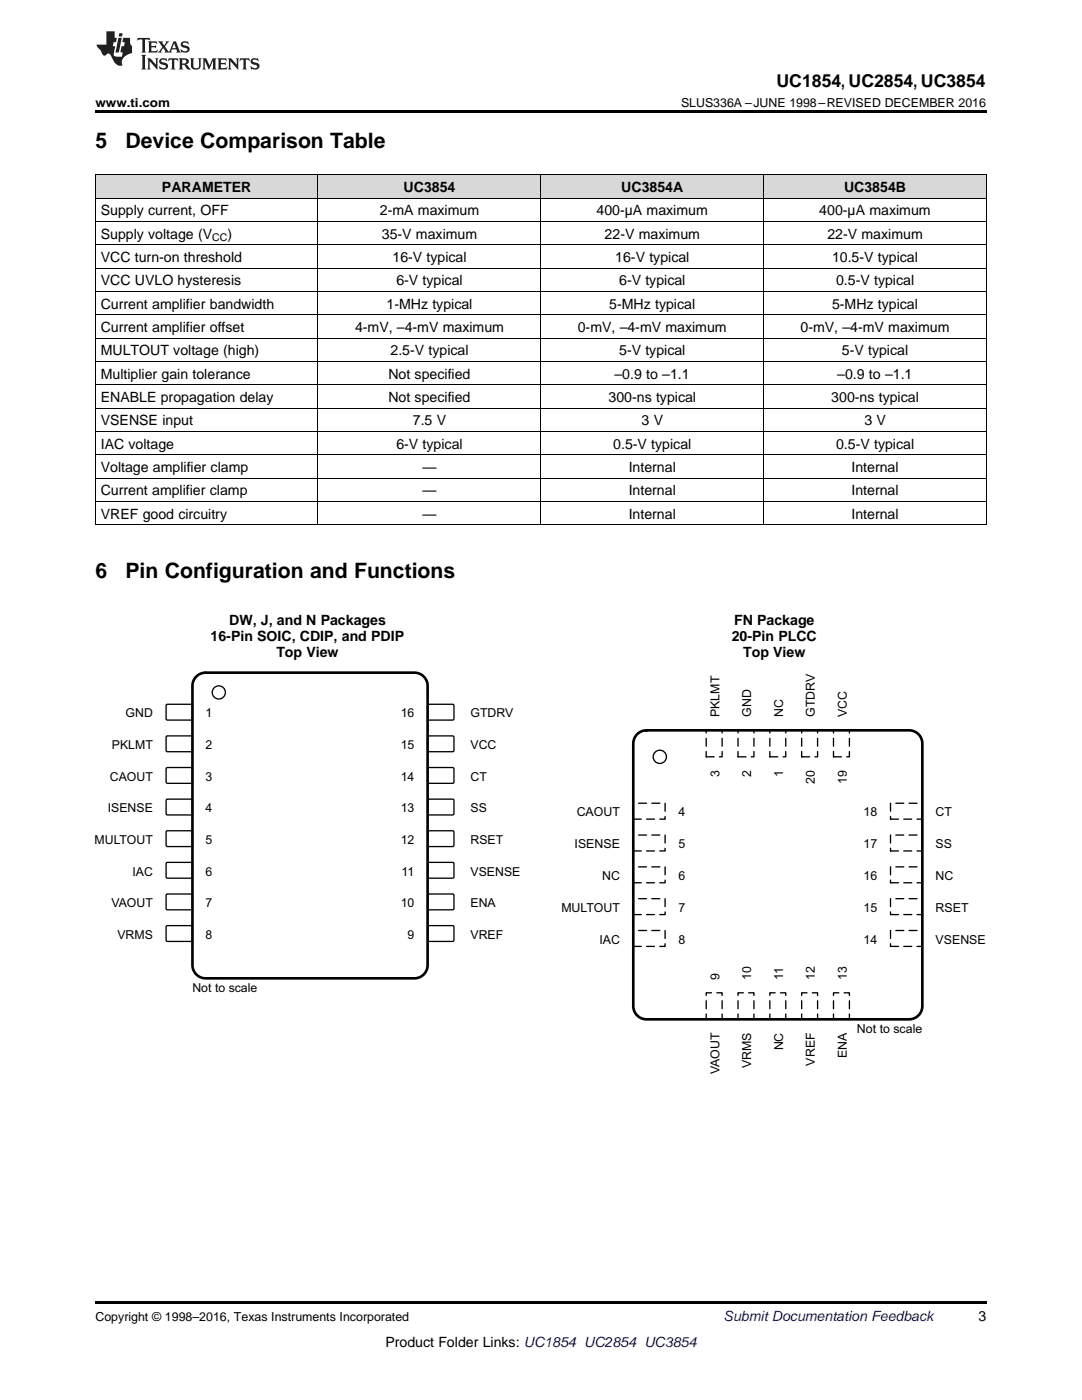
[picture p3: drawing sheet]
<svg xmlns="http://www.w3.org/2000/svg" width="216mm" height="279mm" viewBox="0 0 216 279" stroke-linecap="round" stroke-linejoin="round" font-family="sans-serif">
<g fill="#d8d8d8">
<path d="M19 34.9h44.5v4.7h-44.5z"/>
<path d="M63.5 34.9h44.4v4.7h-44.4z"/>
<path d="M107.9 34.9h44.5v4.7h-44.5z"/>
<path d="M152.4 34.9h44.4v4.7h-44.4z"/>
</g>
<path d="M19 259.7h177.8v.5h-177.8z" fill="#000"/>
<path d="M126.4 160.3h6.3v3.2h-6.3z" fill-rule="evenodd" fill="#fff"/>
<path d="M126.4 160.3h6.3v3.2h-6.3z" fill="none" stroke="#000" stroke-width=".26" stroke-dasharray="1.6 1.1"/>
<path d="M126.4 166.7h6.3v3.1h-6.3z" fill-rule="evenodd" fill="#fff"/>
<path d="M126.4 166.7h6.3v3.1h-6.3z" fill="none" stroke="#000" stroke-width=".26" stroke-dasharray="1.6 1.1"/>
<path d="M126.4 173h6.3v3.2h-6.3z" fill-rule="evenodd" fill="#fff"/>
<path d="M126.4 173h6.3v3.2h-6.3z" fill="none" stroke="#000" stroke-width=".26" stroke-dasharray="1.6 1.1"/>
<path d="M126.4 179.4h6.3v3.1h-6.3z" fill-rule="evenodd" fill="#fff"/>
<path d="M126.4 179.4h6.3v3.1h-6.3z" fill="none" stroke="#000" stroke-width=".26" stroke-dasharray="1.6 1.1"/>
<path d="M126.4 185.7h6.3v3.2h-6.3z" fill-rule="evenodd" fill="#fff"/>
<path d="M126.4 185.7h6.3v3.2h-6.3z" fill="none" stroke="#000" stroke-width=".26" stroke-dasharray="1.6 1.1"/>
<path d="M140.9 198.1h3.2v5.3h-3.2z" fill-rule="evenodd" fill="#fff"/>
<path d="M140.9 198.1h3.2v5.3h-3.2z" fill="none" stroke="#000" stroke-width=".26" stroke-dasharray="1.6 1.1"/>
<path d="M147.3 198.1h3.1v5.3h-3.1z" fill-rule="evenodd" fill="#fff"/>
<path d="M147.3 198.1h3.1v5.3h-3.1z" fill="none" stroke="#000" stroke-width=".26" stroke-dasharray="1.6 1.1"/>
<path d="M153.6 198.1h3.2v5.3h-3.2z" fill-rule="evenodd" fill="#fff"/>
<path d="M153.6 198.1h3.2v5.3h-3.2z" fill="none" stroke="#000" stroke-width=".26" stroke-dasharray="1.6 1.1"/>
<path d="M160 198.1h3.1v5.3h-3.1z" fill-rule="evenodd" fill="#fff"/>
<path d="M160 198.1h3.1v5.3h-3.1z" fill="none" stroke="#000" stroke-width=".26" stroke-dasharray="1.6 1.1"/>
<path d="M166.3 198.1h3.2v5.3h-3.2z" fill-rule="evenodd" fill="#fff"/>
<path d="M166.3 198.1h3.2v5.3h-3.2z" fill="none" stroke="#000" stroke-width=".26" stroke-dasharray="1.6 1.1"/>
<path d="M177.7 185.7h6.3v3.2h-6.3z" fill-rule="evenodd" fill="#fff"/>
<path d="M177.7 185.7h6.3v3.2h-6.3z" fill="none" stroke="#000" stroke-width=".26" stroke-dasharray="1.6 1.1"/>
<path d="M177.7 179.4h6.3v3.1h-6.3z" fill-rule="evenodd" fill="#fff"/>
<path d="M177.7 179.4h6.3v3.1h-6.3z" fill="none" stroke="#000" stroke-width=".26" stroke-dasharray="1.6 1.1"/>
<path d="M177.7 173h6.3v3.2h-6.3z" fill-rule="evenodd" fill="#fff"/>
<path d="M177.7 173h6.3v3.2h-6.3z" fill="none" stroke="#000" stroke-width=".26" stroke-dasharray="1.6 1.1"/>
<path d="M177.7 166.7h6.3v3.1h-6.3z" fill-rule="evenodd" fill="#fff"/>
<path d="M177.7 166.7h6.3v3.1h-6.3z" fill="none" stroke="#000" stroke-width=".26" stroke-dasharray="1.6 1.1"/>
<path d="M177.7 160.3h6.3v3.2h-6.3z" fill-rule="evenodd" fill="#fff"/>
<path d="M177.7 160.3h6.3v3.2h-6.3z" fill="none" stroke="#000" stroke-width=".26" stroke-dasharray="1.6 1.1"/>
<path d="M166.3 145.7h3.2v5.3h-3.2z" fill-rule="evenodd" fill="#fff"/>
<path d="M166.3 145.7h3.2v5.3h-3.2z" fill="none" stroke="#000" stroke-width=".26" stroke-dasharray="1.6 1.1"/>
<path d="M160 145.7h3.1v5.3h-3.1z" fill-rule="evenodd" fill="#fff"/>
<path d="M160 145.7h3.1v5.3h-3.1z" fill="none" stroke="#000" stroke-width=".26" stroke-dasharray="1.6 1.1"/>
<path d="M153.6 145.7h3.2v5.3h-3.2z" fill-rule="evenodd" fill="#fff"/>
<path d="M153.6 145.7h3.2v5.3h-3.2z" fill="none" stroke="#000" stroke-width=".26" stroke-dasharray="1.6 1.1"/>
<path d="M147.3 145.7h3.1v5.3h-3.1z" fill-rule="evenodd" fill="#fff"/>
<path d="M147.3 145.7h3.1v5.3h-3.1z" fill="none" stroke="#000" stroke-width=".26" stroke-dasharray="1.6 1.1"/>
<path d="M140.9 145.7h3.2v5.3h-3.2z" fill-rule="evenodd" fill="#fff"/>
<path d="M140.9 145.7h3.2v5.3h-3.2z" fill="none" stroke="#000" stroke-width=".26" stroke-dasharray="1.6 1.1"/>
<circle cx="131.7" cy="151" r="1.32" fill="none" stroke="#000" stroke-width=".26"/>
<path d="M126.9 146.7a2.64 2.64 0 0 1 2.1-1h52.4a2.65 2.65 0 0 1 2.6 2.7v52.4a2.65 2.65 0 0 1-2.6 2.6h-52.4a2.65 2.65 0 0 1-2.6-2.6v-52.4v-.6z" fill="none" stroke="#000" stroke-width=".53"/>
<path d="M33.2 140.7l.2-.1h4.9l.1 .2v2.8l-.3 .1h-4.8l-.2-.3z" fill-rule="evenodd" fill="#fff"/>
<path d="M33.2 140.7l.2-.1h4.9l.1 .2v2.8l-.3 .1h-4.8l-.2-.3z" fill="none" stroke="#000" stroke-width=".26"/>
<path d="M85.4 140.7l.2-.1h4.9l.1 .2-.1 2.8-.2 .1h-4.8l-.2-.3z" fill-rule="evenodd" fill="#fff"/>
<path d="M85.4 140.7l.2-.1h4.9l.1 .2-.1 2.8-.2 .1h-4.8l-.2-.3z" fill="none" stroke="#000" stroke-width=".26"/>
<path d="M33.2 147l.2-.1h4.9l.1 .2v2.8l-.3 .1h-4.8l-.2-.2z" fill-rule="evenodd" fill="#fff"/>
<path d="M33.2 147l.2-.1h4.9l.1 .2v2.8l-.3 .1h-4.8l-.2-.2z" fill="none" stroke="#000" stroke-width=".26"/>
<path d="M85.4 147l.2-.1h4.9l.1 .2-.1 2.8-.2 .1h-4.8l-.2-.2z" fill-rule="evenodd" fill="#fff"/>
<path d="M85.4 147l.2-.1h4.9l.1 .2-.1 2.8-.2 .1h-4.8l-.2-.2z" fill="none" stroke="#000" stroke-width=".26"/>
<path d="M33.2 153.3l.2-.1h4.9l.1 .2v2.8l-.3 .1h-4.8l-.2-.2z" fill-rule="evenodd" fill="#fff"/>
<path d="M33.2 153.3l.2-.1h4.9l.1 .2v2.8l-.3 .1h-4.8l-.2-.2z" fill="none" stroke="#000" stroke-width=".26"/>
<path d="M85.4 153.3l.2-.1h4.9l.1 .2-.1 2.8-.2 .1h-4.8l-.2-.2z" fill-rule="evenodd" fill="#fff"/>
<path d="M85.4 153.3l.2-.1h4.9l.1 .2-.1 2.8-.2 .1h-4.8l-.2-.2z" fill="none" stroke="#000" stroke-width=".26"/>
<path d="M33.2 159.6l.2-.1h4.9l.1 .2v2.8l-.3 .1h-4.8l-.2-.2z" fill-rule="evenodd" fill="#fff"/>
<path d="M33.2 159.6l.2-.1h4.9l.1 .2v2.8l-.3 .1h-4.8l-.2-.2z" fill="none" stroke="#000" stroke-width=".26"/>
<path d="M85.4 159.6l.2-.1h4.9l.1 .2-.1 2.8-.2 .1h-4.8l-.2-.2z" fill-rule="evenodd" fill="#fff"/>
<path d="M85.4 159.6l.2-.1h4.9l.1 .2-.1 2.8-.2 .1h-4.8l-.2-.2z" fill="none" stroke="#000" stroke-width=".26"/>
<path d="M33.2 165.9l.2-.1h4.9l.1 .3v2.7l-.3 .2-4.8-.1-.2-.2z" fill-rule="evenodd" fill="#fff"/>
<path d="M33.2 165.9l.2-.1h4.9l.1 .3v2.7l-.3 .2-4.8-.1-.2-.2z" fill="none" stroke="#000" stroke-width=".26"/>
<path d="M85.4 165.9l.2-.1h4.9l.1 .3-.1 2.7-.2 .2-4.8-.1-.2-.2z" fill-rule="evenodd" fill="#fff"/>
<path d="M85.4 165.9l.2-.1h4.9l.1 .3-.1 2.7-.2 .2-4.8-.1-.2-.2z" fill="none" stroke="#000" stroke-width=".26"/>
<path d="M33.2 172.2l.2-.1h4.9l.1 .3v2.7l-.3 .2-4.8-.1-.2-.2z" fill-rule="evenodd" fill="#fff"/>
<path d="M33.2 172.2l.2-.1h4.9l.1 .3v2.7l-.3 .2-4.8-.1-.2-.2z" fill="none" stroke="#000" stroke-width=".26"/>
<path d="M85.4 172.2l.2-.1h4.9l.1 .3-.1 2.7-.2 .2-4.8-.1-.2-.2z" fill-rule="evenodd" fill="#fff"/>
<path d="M85.4 172.2l.2-.1h4.9l.1 .3-.1 2.7-.2 .2-4.8-.1-.2-.2z" fill="none" stroke="#000" stroke-width=".26"/>
<path d="M33.2 178.5l.2-.1 4.9 .1 .1 .2v2.7l-.3 .2-4.8-.1-.2-.2z" fill-rule="evenodd" fill="#fff"/>
<path d="M33.2 178.5l.2-.1 4.9 .1 .1 .2v2.7l-.3 .2-4.8-.1-.2-.2z" fill="none" stroke="#000" stroke-width=".26"/>
<path d="M85.4 178.5l.2-.1 4.9 .1 .1 .2-.1 2.7-.2 .2-4.8-.1-.2-.2z" fill-rule="evenodd" fill="#fff"/>
<path d="M85.4 178.5l.2-.1 4.9 .1 .1 .2-.1 2.7-.2 .2-4.8-.1-.2-.2z" fill="none" stroke="#000" stroke-width=".26"/>
<path d="M33.2 184.9l.2-.2 4.9 .1 .1 .2v2.8l-.3 .1-4.8-.1-.2-.2z" fill-rule="evenodd" fill="#fff"/>
<path d="M33.2 184.9l.2-.2 4.9 .1 .1 .2v2.8l-.3 .1-4.8-.1-.2-.2z" fill="none" stroke="#000" stroke-width=".26"/>
<path d="M85.4 184.9l.2-.2 4.9 .1 .1 .2-.1 2.8-.2 .1-4.8-.1-.2-.2z" fill-rule="evenodd" fill="#fff"/>
<g fill="none" stroke="#000" stroke-width=".26">
<path d="M85.4 184.9l.2-.2 4.9 .1 .1 .2-.1 2.8-.2 .1-4.8-.1-.2-.2z"/>
<circle cx="43.7" cy="138.2" r="1.31"/>
</g>
<path d="M39 135.2a2.62 2.62 0 0 1 2-1h41.7a2.63 2.63 0 0 1 2.6 2.7v55.7a2.63 2.63 0 0 1-2.6 2.6h-41.7a2.63 2.63 0 0 1-2.6-2.6v-55.7l.1-.6z" fill="none" stroke="#000" stroke-width=".53"/>
<g fill="none" stroke="#000" stroke-width=".2">
<path d="M19 39.5h177.8M19 34.9h177.8M19.1 34.9v69.9M63.4 34.9v69.9M107.9 34.9v69.9M152.3 34.9v69.9M196.8 34.9v69.9M19 58.2h177.8M19 53.5h177.8M19 48.8h177.8M19 44.2h177.8M19 76.8h177.8"/>
<path d="M19 72.1h177.8M19 67.5h177.8M19 62.8h177.8M19 95.4h177.8M19 90.8h177.8M19 86.1h177.8M19 81.4h177.8M19 104.7h177.8M19 100.1h177.8"/>
</g>
<path d="M19 22h177.8v.5h-177.8zM19 104.7l.2 .1zM107.8 104.7l.1 .1zM152.3 104.7l.1 .1zM196.7 104.7l.1 .1z" fill="#000"/>
<g fill="#231f20">
<path d="M27.5 7.6l-.1 .5 .4-.2h.6v.1v2.1l-.2 .4h1l-.3-.4v-2.1l.1-.1h.5l.5 .2-.2-.5zM29.5 8.3l.2 .3v1.5l-.2 .4h1.8l.2-.6a1.04 1.04 0 0 1-1.3 .2v-.7h.6l.3 .2v-.6l-.3 .2h-.6v-.6l.8-.1 .4 .3-.2-.5zM31.5 8.3l.9 1.1-.9 1.1h.8l-.2-.2 .5-.7 .4 .7-.2 .2h1.5l-.1-.2 .1-.4h.9l.1 .4-.2 .2h1l-.3-.3-.7-1.9h-.5l-.9 2-.8-1 .9-1h-.8l.1 .3-.3 .5-.4-.6 .2-.2zM34.7 8.6l.4 1h-.7zM36.3 8.4a.63 .63 0 0 0-.2 .7 .63 .63 0 0 0 .6 .4l.6 .2 .1 .2a.75 .75 0 0 1-.7 .4 .75 .75 0 0 1-.6-.5l.1 .7 .1-.1a1.11 1.11 0 0 0 1.5-.6 1.13 1.13 0 0 0-1.2-.8l-.1-.4a1.04 1.04 0 0 1 1.2 .2l-.2-.5-.1 .1-.5-.2zM28.2 10.9l.2 .4v2.2l-.2 .4h1l-.3-.4v-2.2l.3-.4zM29.3 11.6l.3 .4v1.5l-.3 .4h.8l-.2-.4v-1.3l1.5 1.7v-1.9l.2-.4h-.7l.2 .4v.9l-1.1-1.3zM32 11.8a.62 .62 0 0 0-.2 .7 .62 .62 0 0 0 .6 .4l.6 .1 .1 .3a.76 .76 0 0 1-.7 .3 .76 .76 0 0 1-.6-.4l.1 .7 .1-.1a1.11 1.11 0 0 0 1.5-.6 1.13 1.13 0 0 0-1.2-.8l-.1-.4a1.04 1.04 0 0 1 1.2 .2l-.2-.6-.1 .1-.5-.1zM33.7 11.6l-.2 .6a.61 .61 0 0 1 .8-.3v1.6l-.2 .4h.9l-.2-.4v-1.6a.63 .63 0 0 1 .8 .3l-.2-.6zM35.6 11.6l.3 .4v1.5l-.3 .4h1l-.2-.2v-.8l.5 .2a.76 .76 0 0 0 1.2 .7l-1-1a.58 .58 0 0 0 .6-.5 .58 .58 0 0 0-.5-.6zM36.4 11.9h.1a.45 .45 0 0 1 .5 .1 .45 .45 0 0 1 .1 .5l-.7 .2zM37.9 11.6l.2 .2a2.17 2.17 0 0 0 .3 1.9 .99 .99 0 0 0 1.6-.6v-1.1l.2-.4h-.7l.2 .2a1.92 1.92 0 0 1-.2 1.8 .6 .6 0 0 1-.9-.5v-1.1l.2-.4zM40.4 11.6l.2 .4v1.5l-.2 .4h.7l-.2-.4v-1.4l.8 1.8 .8-1.8v1.4l-.2 .4h.9l-.2-.4v-1.5l.2-.4h-.8l-.6 1.5-.6-1.5zM43.4 11.6l.2 .4v1.5l-.2 .4h1.8l.2-.6a1.04 1.04 0 0 1-1.3 .1v-.6h.5l.4 .2v-.6l-.4 .2h-.5v-.7h.8l.3 .3-.1-.6zM45.5 11.6l.2 .4v1.5l-.2 .4h.7l-.2-.4v-1.3l1.5 1.7v-1.9l.2-.4h-.7l.2 .4v.9l-1.1-1.3zM47.9 11.6l-.1 .6a.61 .61 0 0 1 .8-.3v1.6l-.3 .4h1l-.3-.4 .1-1.6a.63 .63 0 0 1 .7 .3l-.1-.6zM50.2 11.8a.62 .62 0 0 0-.2 .7 .62 .62 0 0 0 .6 .4l.6 .1 .2 .3a.76 .76 0 0 1-.8 .3 .76 .76 0 0 1-.6-.4l.1 .7 .2-.1a1.11 1.11 0 0 0 1.5-.6 1.13 1.13 0 0 0-1.3-.8l-.1-.4a1.04 1.04 0 0 1 1.2 .2l-.1-.6-.2 .1-.5-.1z"/>
<path d="M21.2 6.3v2.6h-1.9l.1 .4 .7 .9a.91 .91 0 0 0 1 .8 .56 .56 0 0 1 .5-.3 .56 .56 0 0 1 .5 .3l.4 .8a1.53 1.53 0 0 0 1.9 1.2 1.54 1.54 0 0 1 1-2.1l.9-.3v-1.4a1.52 1.52 0 0 1-.3-1.6h-1.4l-.2 .8h.5l-.2 .8h-.4l-.2 1v.2l.4 .1-.2 .8a1.93 1.93 0 0 1-1.6-.3l.3-1.8h-.5l.2-.8h.4l.2-.8h-.4v-1.3zM23.6 7.6l-.6 2.9h.7l.6-2.9zM23.8 6.6l-.1 .7h.6l.2-.7z"/>
</g>
<g font-size="4.2">
<text x="19" y="29.6">5</text>
<text x="25" y="29.6">Device Comparison Table</text>
<text x="19" y="115.3">6</text>
<text x="25" y="115.3">Pin Configuration and Functions</text>
</g>
<text font-size="3.5" x="154.9" y="17.3">UC1854, UC2854, UC3854</text>
<g font-size="2.8">
<text x="32.3" y="38.3">PARAMETER</text>
<text x="80.5" y="38.3">UC3854</text>
<text x="124" y="38.3">UC3854A</text>
<text x="168.4" y="38.3">UC3854B</text>
<text x="20.1" y="43">Supply current, OFF</text>
<text x="20.1" y="47.6">Supply voltage (V</text>
<text x="45.4" y="47.6">)</text>
<text x="75.8" y="43">2-mA maximum</text>
<text x="76.2" y="47.6">35-V maximum</text>
<text x="119" y="43">400-µA maximum</text>
<text x="120.6" y="47.6">22-V maximum</text>
<text x="163.5" y="43">400-µA maximum</text>
<text x="165.1" y="47.6">22-V maximum</text>
<text x="20.1" y="52.3">VCC turn-on threshold</text>
<text x="78.3" y="52.3">16-V typical</text>
<text x="122.8" y="52.3">16-V typical</text>
<text x="166" y="52.3">10.5-V typical</text>
<text x="20.1" y="56.9">VCC UVLO hysteresis</text>
<text x="79.1" y="56.9">6-V typical</text>
<text x="123.5" y="56.9">6-V typical</text>
<text x="166.8" y="56.9">0.5-V typical</text>
<text x="20.1" y="61.6">Current amplifier bandwidth</text>
<text x="77.1" y="61.6">1-MHz typical</text>
<text x="121.6" y="61.6">5-MHz typical</text>
<text x="166" y="61.6">5-MHz typical</text>
<text x="20.1" y="66.3">Current amplifier offset</text>
<text x="20.1" y="70.9">MULTOUT voltage (high)</text>
<text x="70.8" y="66.3">4-mV, –4-mV maximum</text>
<text x="77.9" y="70.9">2.5-V typical</text>
<text x="115.3" y="66.3">0-mV, –4-mV maximum</text>
<text x="123.5" y="70.9">5-V typical</text>
<text x="159.7" y="66.3">0-mV, –4-mV maximum</text>
<text x="168" y="70.9">5-V typical</text>
<text x="20.1" y="75.6">Multiplier gain tolerance</text>
<text x="77.5" y="75.6">Not specified</text>
<text x="122.6" y="75.6">–0.9 to –1.1</text>
<text x="167.1" y="75.6">–0.9 to –1.1</text>
<text x="20.1" y="80.2">ENABLE propagation delay</text>
<text x="77.5" y="80.2">Not specified</text>
<text x="121.4" y="80.2">300-ns typical</text>
<text x="165.9" y="80.2">300-ns typical</text>
<text x="20.1" y="84.9">VSENSE input</text>
<text x="20.1" y="89.5">IAC voltage</text>
<text x="79.1" y="89.5">6-V typical</text>
<text x="82.4" y="84.9">7.5 V</text>
<text x="122.4" y="89.5">0.5-V typical</text>
<text x="128" y="84.9">3 V</text>
<text x="166.8" y="89.5">0.5-V typical</text>
<text x="172.5" y="84.9">3 V</text>
<text x="20.1" y="94.2">Voltage amplifier clamp</text>
<text x="84.3" y="94.2">—</text>
<text x="125.4" y="94.2">Internal</text>
<text x="169.9" y="94.2">Internal</text>
<text x="20.1" y="98.8">Current amplifier clamp</text>
<text x="84.3" y="98.8">—</text>
<text x="125.4" y="98.8">Internal</text>
<text x="169.9" y="98.8">Internal</text>
<text x="20.1" y="103.5">VREF good circuitry</text>
<text x="84.3" y="103.5">—</text>
<text x="125.4" y="103.5">Internal</text>
<text x="169.9" y="103.5">Internal</text>
<text x="45.7" y="124.7">DW, J, and N Packages</text>
<text x="146.5" y="124.8">FN Package</text>
<text x="42" y="127.9">16-Pin SOIC, CDIP, and PDIP</text>
<text x="55.1" y="131.1">Top View</text>
<text x="146" y="128">20-Pin PLCC</text>
<text x="148.3" y="131.1">Top View</text>
<text x="195.3" y="263.6">3</text>
<text x="76.9" y="268.9">Product Folder Links: UC1854 UC2854 UC3854</text>
</g>
<text font-size="2.8" fill="#0000c8" x="144.4" y="263.6">Submit Documentation Feedback</text>
<g font-size="2.5">
<text x="19" y="21.4">www.ti.com</text>
<text x="135.9" y="21.4">SLUS336A –JUNE 1998–REVISED DECEMBER 2016</text>
<text x="25.1" y="143.2">GND</text>
<text x="41" y="143.2">1</text>
<text x="80" y="143.2">16</text>
<text x="93.9" y="143.2">GTDRV</text>
<text x="143.6" y="143.1" transform="rotate(-90 143.6 143.1)">PKLMT</text>
<text x="149.9" y="143.1" transform="rotate(-90 149.9 143.1)">GND</text>
<text x="156.3" y="143.1" transform="rotate(-90 156.3 143.1)">NC</text>
<text x="162.6" y="143.1" transform="rotate(-90 162.6 143.1)">GTDRV</text>
<text x="169" y="143.1" transform="rotate(-90 169 143.1)">VCC</text>
<text x="22.3" y="149.5">PKLMT</text>
<text x="41" y="149.5">2</text>
<text x="80" y="149.5">15</text>
<text x="93.9" y="149.5">VCC</text>
<text x="21.9" y="155.8">CAOUT</text>
<text x="41" y="155.8">3</text>
<text x="80" y="155.8">14</text>
<text x="93.9" y="155.8">CT</text>
<text x="143.6" y="155.1" transform="rotate(-90 143.6 155.1)">3</text>
<text x="149.9" y="155.1" transform="rotate(-90 149.9 155.1)">2</text>
<text x="156.3" y="155.1" transform="rotate(-90 156.3 155.1)">1</text>
<text x="162.6" y="156.4" transform="rotate(-90 162.6 156.4)">20</text>
<text x="169" y="156.4" transform="rotate(-90 169 156.4)">19</text>
<text x="21.5" y="162.1">ISENSE</text>
<text x="41" y="162.1">4</text>
<text x="80" y="162.1">13</text>
<text x="93.9" y="162.1">SS</text>
<text x="115.1" y="162.9">CAOUT</text>
<text x="135.4" y="162.9">4</text>
<text x="172.3" y="162.9">18</text>
<text x="186.7" y="162.9">CT</text>
<text x="18.9" y="168.4">MULTOUT</text>
<text x="41" y="168.4">5</text>
<text x="80" y="168.4">12</text>
<text x="93.9" y="168.4">RSET</text>
<text x="114.7" y="169.3">ISENSE</text>
<text x="135.4" y="169.3">5</text>
<text x="172.3" y="169.3">17</text>
<text x="186.7" y="169.3">SS</text>
<text x="26.4" y="174.7">IAC</text>
<text x="41" y="174.7">6</text>
<text x="80.1" y="174.7">11</text>
<text x="93.9" y="174.7">VSENSE</text>
<text x="120.2" y="175.6">NC</text>
<text x="135.4" y="175.6">6</text>
<text x="172.3" y="175.6">16</text>
<text x="186.7" y="175.6">NC</text>
<text x="22.2" y="181">VAOUT</text>
<text x="41" y="181">7</text>
<text x="80" y="181">10</text>
<text x="93.9" y="181">ENA</text>
<text x="112" y="182">MULTOUT</text>
<text x="135.4" y="182">7</text>
<text x="172.3" y="182">15</text>
<text x="186.7" y="182">RSET</text>
<text x="23.4" y="187.4">VRMS</text>
<text x="41" y="187.4">8</text>
<text x="81.3" y="187.4">9</text>
<text x="93.9" y="187.4">VREF</text>
<text x="119.6" y="188.3">IAC</text>
<text x="135.4" y="188.3">8</text>
<text x="172.3" y="188.3">14</text>
<text x="186.7" y="188.3">VSENSE</text>
<text x="38.4" y="197.9">Not to scale</text>
<text x="143.6" y="195.5" transform="rotate(-90 143.6 195.5)">9</text>
<text x="149.9" y="195.5" transform="rotate(-90 149.9 195.5)">10</text>
<text x="156.3" y="195.5" transform="rotate(-90 156.3 195.5)">11</text>
<text x="162.6" y="195.5" transform="rotate(-90 162.6 195.5)">12</text>
<text x="169" y="195.5" transform="rotate(-90 169 195.5)">13</text>
<text x="156.3" y="209.6" transform="rotate(-90 156.3 209.6)">NC</text>
<text x="171" y="206.1">Not to scale</text>
<text x="143.6" y="214.4" transform="rotate(-90 143.6 214.4)">VAOUT</text>
<text x="149.9" y="213.2" transform="rotate(-90 149.9 213.2)">VRMS</text>
<text x="162.6" y="212.7" transform="rotate(-90 162.6 212.7)">VREF</text>
<text x="169" y="211.2" transform="rotate(-90 169 211.2)">ENA</text>
<text x="19" y="263.6">Copyright © 1998–2016, Texas Instruments Incorporated</text>
</g>
<text font-size="2.1" x="42.3" y="48.2">CC</text>
</svg>
